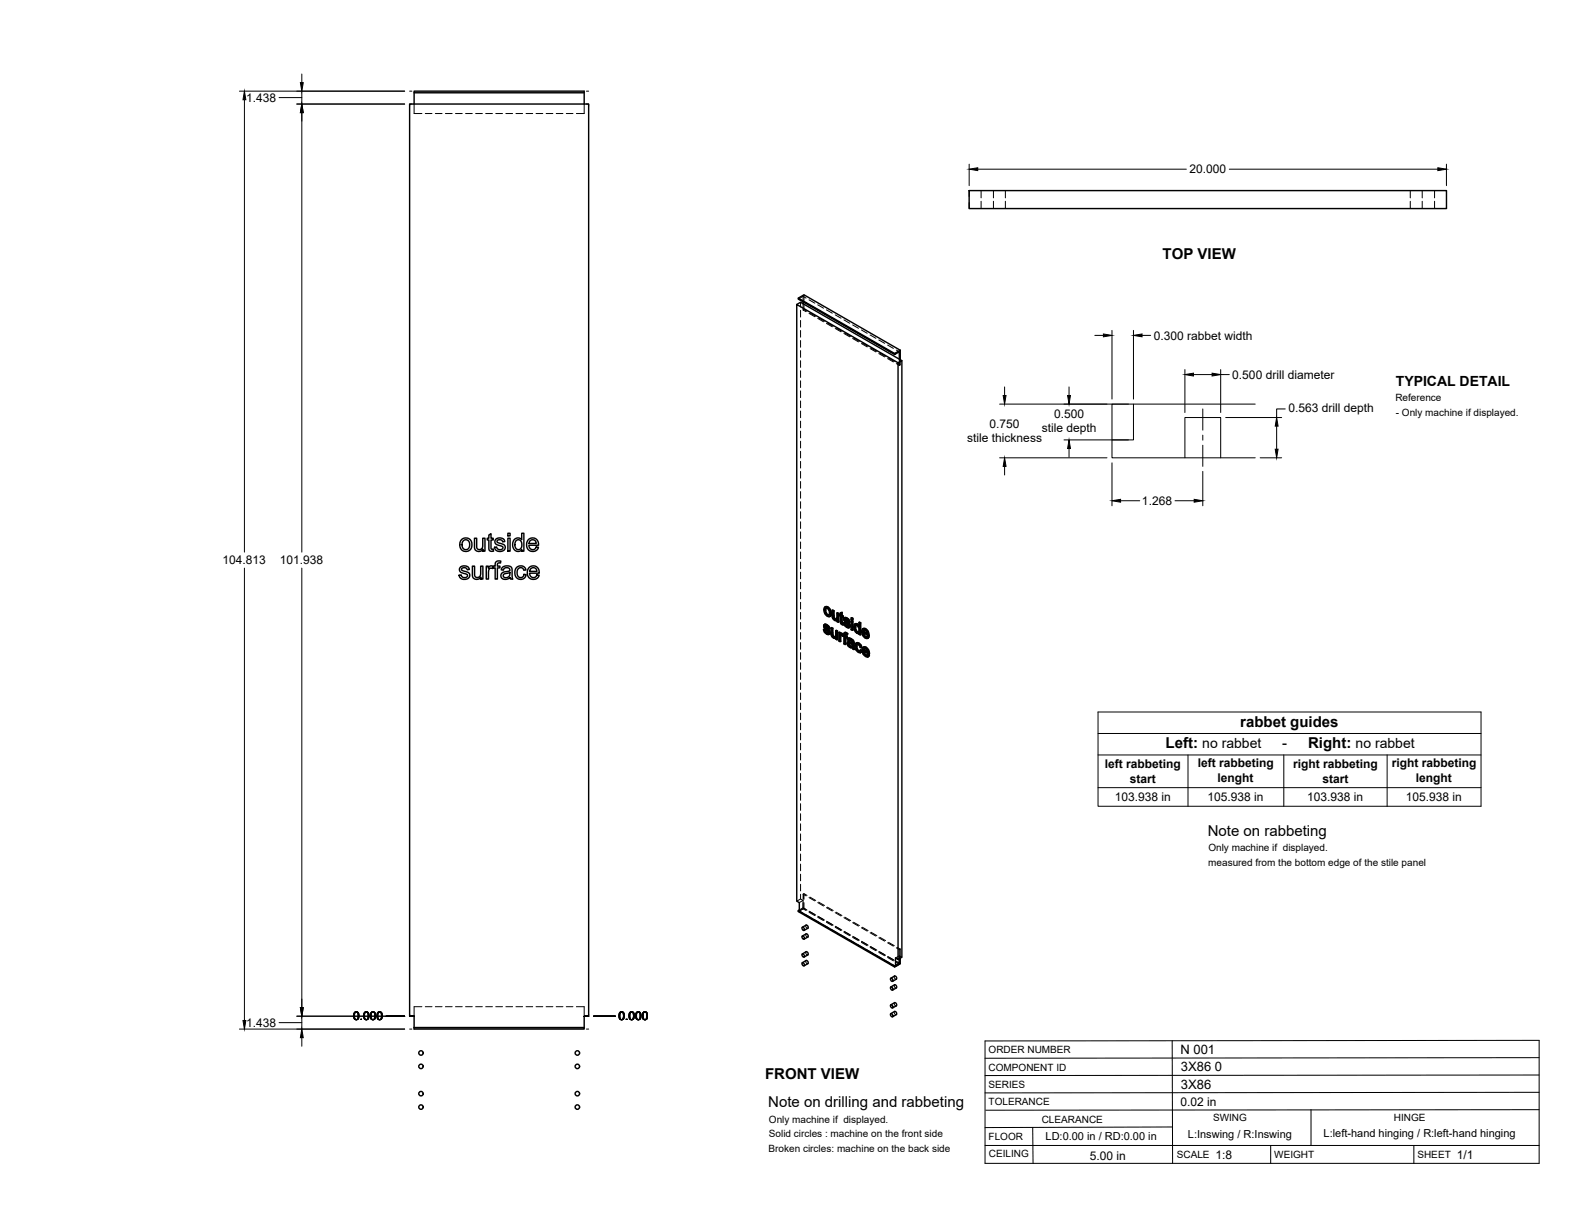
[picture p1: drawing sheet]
<svg xmlns="http://www.w3.org/2000/svg" width="559mm" height="432mm" viewBox="0 0 559 432" stroke-linecap="round" stroke-linejoin="round" font-family="sans-serif">
<!-- layer: Visible -->
<g fill="none" stroke="#000" stroke-width=".51">
<path d="M146.9 32.9v4M207.3 32.9h-60.4v-.6h60.4v4.6M343.9 67.6h169.3v6.4h-169.3zM282.7 108l1.3-.7 36 20.7M283.2 105.8l2-1.2 34.2 19.7M284.9 107.1v.7M317.4 125.4l-34.2-19.6v.3l34.2 19.7M318.6 128.7l1.4-.7v211.6l-1.4 .8M319.4 124.3l-2 1.1v.4l1.7-1v2.6M319.4 124.3v3.3M163.8 191.4a2.31 2.31 0 0 1 3.6 1.8 2.31 2.31 0 0 1-3.4 2.1l-.1-.1a2.88 2.88 0 0 1-.1-3.8zM164.3 191.9l.6-.3 .7-.1 .9 .8v1.7l-.7 .9h-1.1l-.6-.7-.2-1.3z"/>
<path d="M168.3 191h.8v2.5a1.15 1.15 0 0 0 1.2 1.5 1.15 1.15 0 0 0 1-1.6v-2.4h.8v4.6h-.7v-.7a1.63 1.63 0 0 1-2 .7 1.63 1.63 0 0 1-1.1-1.8zM173.4 189.8l.8-.4v1.6h.8v.6h-.8v2.9l.2 .3 .6 .1 .1 .7h-.8a1 1 0 0 1-.9-1.4v-2.6h-.5v-.6h.5zM175.9 191.4l.9-.5h1.2a1.33 1.33 0 0 1 1.1 1.3l-.8 .1a.96 .96 0 0 0-1-.9 .96 .96 0 0 0-.9 1l2.6 1a1.57 1.57 0 0 1-.2 1.9 1.57 1.57 0 0 1-1.9 .3l-.9-.3-.4-.6-.1-.5 .7-.1a1.08 1.08 0 0 0 1.1 1 1.08 1.08 0 0 0 1.1-1.1l-2-.7a1.18 1.18 0 0 1-.5-1.9zM180.2 191h.8v4.6h-.8zM180.2 189.2h.8v.9h-.8zM182.5 191.4a1.73 1.73 0 0 1 2.6 .1v-2.3h.8v6.4h-.8v-.6a1.96 1.96 0 0 1-2.4 .3 1.96 1.96 0 0 1-.8-2.3zM183.1 191.8l.5-.3a1.85 1.85 0 0 1 1.6 1.5 1.85 1.85 0 0 1-.8 1.9 1.78 1.78 0 0 1-1.8-1.1 1.78 1.78 0 0 1 .5-2zM187.4 191.5a2.15 2.15 0 0 1 2.6-.4 2.15 2.15 0 0 1 1.1 2.4h-3.5l.2 .7a1.29 1.29 0 0 0 1.3 .8 1.29 1.29 0 0 0 1.1-.9l.9 .1-.4 .7a2.32 2.32 0 0 1-3.2 .2 2.32 2.32 0 0 1-.3-3.2zM188.1 191.9l.5-.3a1.25 1.25 0 0 1 1.6 1.2h-2.5zM163.3 201.2l1.4-.4a1.58 1.58 0 0 1 1.8 1.3l-.7 .1a1.03 1.03 0 0 0-1-.8 1.03 1.03 0 0 0-1 .7l2.6 1.3a1.62 1.62 0 0 1-.3 1.9 1.62 1.62 0 0 1-1.9 .2l-.7-.3-.6-.8v-.3l.7-.1a1.09 1.09 0 0 0 1.1 1 1.09 1.09 0 0 0 1.1-1l-2-.8a1.17 1.17 0 0 1-.5-2zM167.6 200.9h.8v2.5a1.14 1.14 0 0 0 1.1 1.5 1.14 1.14 0 0 0 1-1.6v-2.4h.8v4.6h-.7v-.7a1.63 1.63 0 0 1-1.9 .7 1.63 1.63 0 0 1-1.1-1.8zM172.5 200.9h.7v.7a1.1 1.1 0 0 1 1.8-.6l.7-.1v-.5a1.33 1.33 0 0 1 .6-1.3 1.33 1.33 0 0 1 1.4 0l-.1 .7a.71 .71 0 0 0-.8 0 .71 .71 0 0 0-.3 .6v.5h.9v.6h-.9v4h-.8v-4h-.7v-.4l-.2 .6-.4-.1a1.06 1.06 0 0 0-1.1 1.5v2.4h-.8z"/>
<path d="M178.2 201.4l.9-.5 1.4-.1 .9 .4 .3 .7 .2 3.6h-.8l-.1-.6-1.2 .6-1.3-.1a1.41 1.41 0 0 1-.7-1.7 1.41 1.41 0 0 1 1.7-.9h.5a.69 .69 0 0 0 .9-.7 .69 .69 0 0 0-.9-.7 1.11 1.11 0 0 0-1.4 .9l-.8-.1zM178.7 203.8l2.2-.6a1.43 1.43 0 0 1-.5 1.5 1.43 1.43 0 0 1-1.5 .1l-.3-.4zM183.2 201.4a1.96 1.96 0 0 1 3.4 .8l-.8 .1a1.29 1.29 0 0 0-1.7-.7 1.29 1.29 0 0 0-.6 1.7l.3 1.2 .5 .4a1.15 1.15 0 0 0 1.6-1.1l.8 .1-.4 .9a2.1 2.1 0 0 1-2.6 .5 2.1 2.1 0 0 1-1-2.4zM187.7 201.4a2.16 2.16 0 0 1 2.5-.4 2.16 2.16 0 0 1 1.1 2.4h-3.4l.1 .7a1.29 1.29 0 0 0 1.3 .8 1.29 1.29 0 0 0 1.2-.9l.8 .1-.4 .7a2.34 2.34 0 0 1-3.3 .1 2.34 2.34 0 0 1-.1-3.3zM188.3 201.8l.9-.4 .6 .1 .5 .6 .2 .6h-2.6zM292.7 215.3h1.1zM292.7 215.3l-.3 .5-.1 1.1 .8 1.4a1.01 1.01 0 0 0 1.5 .2M292.8 216.6l.2 1M293 217.6l.2-.1 .6 .6-.3 .1zM293.2 215.8l-.2 .7M293.2 217.5l-.2-.9a.5 .5 0 0 1 0-.8 .5 .5 0 0 1 .8 .3l.4 .8 .1 1-.2 .3h-.6M293.5 215.5l.9 .9 .2-.1 .4 1.3"/>
<path d="M293.8 218.1l.3 .1M293.8 215.3l.8 1M294.4 216.4l.3 1.3 .3-.1-.2 .8M294.7 217.7l-.1 .8 .2-.1-.4 .3M295.3 216.6l.6 .1 .1 2.2M295.7 216.8v2.2l.3-.1 .1 .4M295.7 219l.2 .4 .2-.1 .4 .3M295.9 219.4l.3 .4 .6-.1-.2 .1M295.9 216.7l-.6-.1v2.6l.8 .9h.9M296.2 219.8h.4M296.9 217.5l.7 .1v3l-.2 .2v-3M297.6 217.6l-.7-.1v2l-.3 .3"/>
<path d="M298.1 218h-.3v.4l.3 .2 .1 2.5 .5 .5h.6l-.1-.5-.4 .1M298.1 217.5l.7-.2v1M298.6 217.4v1.1l.6 .1M298.6 218.5l.6 .1-.2 .5v-.4M298.8 217.3l-.7 .2v.7l-.3-.2M298.8 219v1.8M299 219.1l-.4-.2v1.9l.3 .1M299.6 219.2l.9 .1M299.8 219.9l.4 .3M299.9 219.1l-.3 .2M299.9 219.2l1.2 .5M300 219.7v.1"/>
<path d="M300.1 220l-.1-.2-.2 .1v-.2l.7 .2 .4 .7 .4 .2M300.1 219.1l-.6 .2-.1 .6 1.5 1.9-.1 .5M300.3 219.4l.5 .4 .3-.1 .3 .5M300.8 219.8l.4 .5 .2-.1 .2 .5-.3 .1-.1-.5M302 219.3l.6 .1zM302 219.3v.6l.4 .2M302.6 219.4l-.2 .7v-.6M292.2 223.4l.4 .1M292.5 221.6l.9 .1M292.6 223.5l.2-.1 .2 .6-.2 .1zM292.7 222.3l.4 .3M292.7 222.5l1.5 1.1"/>
<path d="M292.8 221.5l-.4 .1M292.8 224.1l.5 .5 .5-.1M292.8 221.6l.6 .1 .5 .4M292.8 223.4l-.4-.2a1.37 1.37 0 0 0 .8 1.7l.6 .2 .4-.1M292.9 222.7l1.5 1.3M292.9 222.1h.1M292.9 222.4l-.2-.3 .7 .3 .4 .6 .4 .2M293 224l.5 .4M293 221.5l-.6 .2-.2 .6 1.6 1.9-.1 .5M293.2 221.8l.5 .4 .2-.1 .4 .4M293.3 224.6l.4 .1M293.7 222.2l.4 .5 .2-.2 .1 .6-.2 .1-.1-.5"/>
<path d="M293.8 224.6l-.1 .1M293.9 223.7l.3 .4 .2-.1 .1 .5M294.2 224.1l.1 .5 .2-.1-.1 .4M294.3 224.6l-.1 .4 .2-.1-.3 .2M294.8 222.8l.5 .3 .2-.2v2.2M295.3 223.1v2.2l.2-.2 .2 .5M295.3 225.3l.2 .4 .2-.1 .3 .3M295.5 225.7l.3 .3h.6M295.5 222.9l-.4-.2-.3 .1 .1 2.5 .7 1 .5 .2 .4-.2M295.8 226l.4 .1M296.4 226l-.2 .1M296.4 225.9l-.2 .2"/>
<path d="M296.5 223.8l.7 .1v3l-.3 .1v-3M296.5 226.3v.5l.4 .2M296.5 226.4l-.1 .1M297 220.1v.5l.4 .2M297 220.1l-.2 .1M297.2 223.9l-.7-.1-.1 2.1M297.6 224.4l.7 .1v.4l.5-.2 .4 .4M298 224.6v.5l.8-.4M298.2 225.5l.1 2-.2 .2v-1.6M298.3 224.5l-.7-.1v3l.5 .3M298.4 225.3v.1M298.5 224.7l-.3 .2"/>
<path d="M298.6 224.9l.4 .4M298.6 220.9l.4 .1M298.7 221.1h.5M298.9 225.7l-.6-.3v.6M299 225.2v.4l.4 .2v2.6l.4 .3M299 225.4l-.1 .3M299 221.3l.1 .5M299 225.6l-.1 .1M299.3 221l.4 .1M299.7 224.5l1.1 .3M299.7 221.1l.2-.1 .2 .6-.2 .1zM299.8 220.1l1.5 1.1"/>
<path d="M299.8 225.7l.8 .1-.2 .6v-.4M299.9 224.4l-.3 .1M299.9 221.7l.5 .5h.5M299.9 221l-.4-.1a1.29 1.29 0 0 0 .6 1.5l.7 .4 .5-.2M300 220.3l1.6 1.3M300.1 225.1v.5M300.1 226.2v2.4l-.3 .1v-2.6l.6 .3M300.1 224.6l.4 .3 .3-.1-.3 .5v-.4M300.1 221.6l.5 .4M300.4 224.5h-.8l-.2 .9-.4-.2h.4M300.4 222.2l.4 .1M300.5 225.3a.32 .32 0 0 0-.4-.3 .32 .32 0 0 0-.3 .4v.3l.8 .1"/>
<path d="M300.9 227.8l.5-.1 1 .3M300.9 222.3h-.1M301 221.3l.3 .4 .3-.1 .1 .5M301 228.6l.2 .4 .2-.2 .4 .4M301.1 228.3l.3 .5M301.1 227.6l-.3 .2M301.2 229l.3 .3h.7M301.2 227.1l.1-.1-.2 .3zM301.2 228.3h-.1M301.2 226.5l.8 .1 .6 .4M301.3 228.3l.3 .1a.57 .57 0 0 1 .7 .3 .57 .57 0 0 1-.1 .7l-.2 .1M301.3 228.3h-.2"/>
<path d="M301.3 228.3l-.1 .1M301.3 227l.9 .5a.36 .36 0 0 1 .2 .6 .36 .36 0 0 1-.6-.1l-.6-.2M301.3 221.7l.1 .5 .3-.1-.2 .4M301.4 227.7l-.8 .2 .1 1 .7 .8 1 .1 .1 .4 .5 .3M301.4 222.2l-.1 .4 .2-.1-.3 .2M301.4 226.4l-.5 .1M301.5 229.3h.8M301.8 226.7l.5 .4 .3-.1 .3 .4M302 220.4l.6 .1zM302 220.4v3l.4 .3M302 226.6l-.6-.2-.5 .1-.3 .5 .5 .3M302.3 227.1l.3 .4 .3-.1 .1 .4"/>
<path d="M302.6 220.5v3l-.2 .2v-3M302.6 227.5l.2 .5 .2-.2 .1 2.1M302.8 228v2l.3-.1 .1 .4-.2 .2-.2-.5M303.4 222.7l.2 1M303.4 221.4h.8l.5 .4M303.6 223.7l.2-.1 .5 .6h-.3zM303.6 222l.7 .2 .4 .9v1.1l-.6 .1M303.6 222l-.2 .7 .2-.1 .2 1M303.6 221.9v.1M303.7 221.3l-.4 .2M303.8 221.9l-.2 .7M303.8 229.5l.2 1 .2-.2 .6 .6"/>
<path d="M303.9 228.1l.9 .1 .7 .6M304 230.5l.5 .5h.6M304 221.5l.7 .3M304.1 228l-.4 .2M304.2 228.6l-.2 .7M304.2 221.4l-.5-.1a1.97 1.97 0 0 0 0 3.1 .73 .73 0 0 0 1.1 .3M304.3 224.2h.3M304.5 228.3l.7 .7 .3-.2 .3 .9-.2 .2-.4-.9M304.7 220.9l.7 .1v4.1l-.2 .2v-4.2M304.8 224.7v.3l.4 .3M304.8 224.7l-.2 .1M304.8 228.2a1.12 1.12 0 0 0-1.4 .3 1.12 1.12 0 0 0 0 1.4l.8 1.3 1.1 .4"/>
<path d="M305.2 230.7l.4 .3M305.4 221l-.7-.1v1.5l-.3-.5M305.6 229.9l-.4-.2-.5-.9-.7-.1-.2 .8 .2-.2 .2 1M305.6 231l.3-.2-.6 .8zM305.9 230.8l-.5-.3-.4 .6-.5-.1M306 223.1h.6a1.41 1.41 0 0 1 1.4 .9M306.2 224.1l1.5 .8-.5-1.1a.53 .53 0 0 0-.6-.3 .53 .53 0 0 0-.4 .6l.2-.2 1.2 .7M306.2 229.7l.6-.1a1.36 1.36 0 0 1 1.3 .9M306.3 230.6l1.5 .9-.5-1.1a.52 .52 0 0 0-.6-.3 .52 .52 0 0 0-.4 .5l.3-.1 1.2 .7M306.4 225.4l.6 .6 .6-.1M306.4 224.6l.2 .6M306.6 223.5l-.2 .4"/>
<path d="M306.6 231.2l.2 .6M306.6 231.9l.5 .6h.6M306.7 230.1l-.1 .4M306.9 223.2l.9 .9 .2-.1 .3 1.3M307 226h.4M307.1 229.8l.8 .9 .2-.2 .4 1.4M307.1 232.5l.4 .1M307.1 223.1l-.6-.2-.6 .5v1.6l.5 .9 .9 .6h.5l.5-.6M307.3 229.6l-.6-.1-.7 .4v1.7l.6 1 .8 .5h.4l.7-.6M307.5 226h-.1M307.6 232.5l-.1 .1M307.7 225.7l.4 .4"/>
<path d="M307.8 224.1l.3 1.3 .2-.1-.2 .1M307.8 232.3l.5 .3M307.9 230.7l.4 1.3 .2-.1-.2 .1M308.1 225.6l-1.9-1.1 .2 .9 .2-.2 .6 .6M308.3 232.2l-2-1.2 .3 .9 .2-.1 .5 .6M308.3 225.9l-.5 .6M308.3 225.9l-.4-.3-.5 .4M308.5 232.5l-.5 .5M308.5 232.5l-.5-.3-.5 .4M283.2 323.1l34.2 19.6v.4l-34.2-19.7v-.3l.4-.2v-2.6l-.9-.6v-211.7l35.9 20.7v211.7l-.9-.5v3l1.4-.8v-1.9M284.6 338.5l.6 .2 .2 .8-.7-.2zM284.6 332.2l.6 .1 .2 .9-.7-.2z"/>
<path d="M284.6 329.1l.6 .1 .2 .8-.7-.1zM284.6 338.5l1.6-.8 .6 .7-.2 .4M284.6 332.1l1.6-.8 .6 .7-.2 .5M284.6 329l1.6-.8 .6 .7-.2 .5M286.6 338.8l-1.3 .8M286.6 332.5l-1.3 .7M286.6 329.4l-1.3 .7M319.4 340v1.9l-2 1.2M284.6 341.6l.6 .2 .2 .8-.7-.2zM284.6 341.6l1.6-.8 .6 .7-.2 .4M286.6 341.9l-1.3 .8M316 356.6l.6 .1 .2 .9-.7-.2z"/>
<path d="M316 359.7l.6 .2 .2 .8-.7-.2zM316 350.2l.6 .2 .2 .8-.7-.1zM316 347.1l.6 .2 .2 .8-.7-.1zM316 356.5l1.4-.8 .6 .4v.8l-1.3 .7M316 359.7l1.4-.8 .6 .3v.8l-1.3 .8M316 350.2l1.4-.8 .6 .4v.7l-1.3 .8M316 347.1l1.4-.8 .6 .4v.7l-1.3 .8M319.1 341.7l-1.7 1M146.9 364.6h60.4v.5h-60.4zM146.9 364.6v-4h-1.6v-323.7h63.6v323.7h-1.6v4"/>
<circle cx="149.4" cy="378.4" r=".79"/>
<circle cx="149.4" cy="373.6" r=".79"/>
<circle cx="204.8" cy="378.4" r=".79"/>
<circle cx="204.8" cy="373.6" r=".79"/>
<circle cx="149.4" cy="388" r=".79"/>
<circle cx="149.4" cy="392.8" r=".79"/>
<circle cx="204.8" cy="388" r=".79"/>
<circle cx="204.8" cy="392.8" r=".79"/>
</g>
<!-- layer: Hidden -->
<g fill="none" stroke="#000" stroke-width=".35">
<path d="M146.9 36.9v3.4h2.8M207.3 36.9v3.4h-2.8M150.9 40.3h2.4M154.5 40.3h2.3M158 40.3h2.4M161.6 40.3h2.4M165.2 40.3h2.4M168.8 40.3h2.3M172.3 40.3h2.4M175.9 40.3h2.4M179.5 40.3h2.4M183 40.3h2.4"/>
<path d="M186.6 40.3h2.4M190.2 40.3h2.4M193.8 40.3h2.4M197.3 40.3h2.4M200.9 40.3h2.4M348.1 67.6v2.6M348.1 71.4v2.6M352.5 67.6v2.6M352.5 71.4v2.6M356.7 67.6v2.6M356.7 71.4v2.6M500.4 67.6v2.6"/>
<path d="M500.4 71.4v2.6M504.6 67.6v2.6M504.6 71.4v2.6M509 67.6v2.6M509 71.4v2.6M284 107.3v1.6M284 110.1v2.4M284 113.7v2.4M284 117.3v2.3M284.9 105.2l-1.7 .9M284.9 105.2l1.1 .6M284.9 105.2v1.9"/>
<path d="M284.9 107.8v2.2M285.2 109.8l-.3 .2 1.1 .6M285.2 104.6v2M285.2 107.8v2M285.2 109.8l1.1 .6M287 106.4l2.1 1.2M287 111.2l2.1 1.2M287.4 111l2 1.2M290.1 108.2l2.1 1.1M290.1 113l2.1 1.2M290.4 112.8l2.1 1.2M293.2 109.9l2.1 1.2"/>
<path d="M293.2 114.8l2.1 1.2M293.5 114.6l2.1 1.2M296.3 111.7l2.1 1.2M296.3 116.5l2.1 1.2M296.7 116.4l2 1.1M299.4 113.5l2.1 1.2M299.4 118.3l2.1 1.2M299.7 118.1l2.1 1.2M302.5 115.3l2.1 1.2M302.8 119.9l2.1 1.2M305.6 117.1l2.1 1.2M308.7 118.9l2.1 1.1"/>
<path d="M284 120.8v2.4M284 124.4v2.4M284 128v2.3M284 131.6v2.3M284 135.1v2.4M284 138.7v2.4M302.5 120.1l2.1 1.2M305.6 121.9l2.1 1.2M305.9 121.7l2.1 1.2M308.7 123.7l2.1 1.2M309 123.5l2.1 1.2M311.8 120.6l2.1 1.2"/>
<path d="M311.8 125.5l2.1 1.1M312.1 125.3l2.1 1.1M314.9 122.4l2.1 1.2M314.9 127.2l2.1 1.2M315.2 127l2.1 1.2M318 124.2l1.1 .6M318 129l1.1 .6M318.3 128.8l1.1 .7M319.1 127.4v2.2l.3-.1v-1.9M284 142.3v2.4M284 145.8v2.4M284 149.4v2.4"/>
<path d="M284 153v2.4M284 156.5v2.4M284 160.1v2.4M284 163.7v2.4M284 167.3v2.4M284 170.8v2.4M284 174.4v2.4M284 178v2.4M284 181.5v2.4M284 185.1v2.4M284 188.7v2.4M284 192.3v2.3"/>
<path d="M284 195.8v2.4M284 199.4v2.4M284 203v2.4M284 206.6v2.3M284 210.1v2.4M284 213.7v2.4M284 217.3v2.4M292.5 216.2l.4 1.4-.2 .1M292.9 217.6l.9 .9-.3 .1M292.9 215.2l-.6 1.2M293.2 215.8l-.2 .1M293.2 215.8h.6l-.3 .1"/>
<path d="M293.8 215.8l.5 .6-.2 .1M293.8 218.5l.6 .2-.2 .1M294.3 218.1l-.2 .1M294.3 216.4l.2 1-.2 .1M294.5 217.4l-.1 .5-.3 .3M294.6 218.6l-.2 .1M295.5 216.4v2.4l-.2 .1M295.5 218.8l.1 .4-.2 .2M295.6 219.2l.3 .5-.2 .1M295.9 219.7l.5 .3-.3 .1M296.8 219.7h.1M296.9 219.7l-.2 .1"/>
<path d="M297.1 219.5l-.3 .2M297.1 217.4v1.9l-.3 .4M297.2 220l-.2 .6M298 218.3l.4 .2-.3 .1M298 217.9l-.2 .5M298.1 218l.3 .1M298.4 218.5v2.3l-.2 .2M298.4 217.3v.8l-.3 .1M298.6 218.9l.2-.2v.3M298.8 218.7l.4 .3M299.6 219.6l.1 .4-.3 .2M299.7 219.2l-.4 .5"/>
<path d="M299.8 219.1l-.4 .3M300.1 219.6l-.1 .1M300.1 219.6l.5 .1-.3 .1M300.6 219.7l.4 .3-.3 .2M302.2 219.1l-.2 .8M302.2 219.7l.4 .3M284 220.9v2.3M284 224.4v2.4M284 228v2.4M284 231.6v2.4M284 235.1v2.4M284 238.7v2.4"/>
<path d="M292.4 223.2l.3 1-.2 .1M292.5 222v.4l-.2 .1M292.5 221.6l-.3 .5M292.5 222.4l.3 .5-.2 .1M292.7 221.5l-.4 .3M292.7 224.2l.8 .6-.2 .2M292.8 222.1l.2-.1-.1 .1M292.8 222.9l1.2 1-.3 .2M293 222l-.3 .1M293 222l.4 .1-.2 .1M293.4 222.1l.4 .3-.2 .2M293.5 224.8l.5 .2-.2 .1"/>
<path d="M293.8 224.5h.1M293.8 222.4l.2 .5-.2 .1M293.9 224.5l-.1 .1M294 223.9l.1 .4-.2 .1M294 222.9l.4 .2M294.1 224.3l-.2 .2M294.3 225h-.3M295.1 222.7v2.3l-.2 .1M295.1 225l.1 .5-.2 .1M295.2 225.5l.3 .4-.2 .1M295.5 225.9l.5 .4-.3 .1M296 226.3l.8-.1-.2 .1"/>
<path d="M296.4 220h.8l-.2 .1M296.4 226h.1M296.5 225.9l-.2 .1M296.7 225.8l-.3 .2M296.7 223.6v1.9l-.3 .4M296.8 226.2l-.3 .6M296.8 226.7l.4 .2M297.2 220.4l.4 .2M297.9 224.3v3l-.3 .1M297.9 227.3l.4 .2M298.3 224.9v.1M298.4 220.8l.2 .4-.2 .1"/>
<path d="M298.4 224.7l-.4 .4M298.5 225.3h-.1M298.5 225.2l.3 .1-.2 .1M298.6 221.2l.4 .3-.3 .1M298.8 225.3l.3 .3M299 221.5l.3 .1M299 225.4l.3-.2-.2 .4M299.1 225.6h-.1M299.2 225.1h.1M299.3 225.5l.3 .2-.2 .1M299.3 225.2l-.3 .4M299.3 225.1l-.3 .2"/>
<path d="M299.4 225.2l.2 .1M299.5 220.9l.3 .9-.2 .1M299.6 225.7v2.6l-.2 .1M299.6 228.3l.5 .3M299.7 220l.3 .5-.3 .1M299.7 224.6l-.1 .7-.2 .1M299.8 224.4l-.3 .3M299.8 221.8l.8 .7-.2 .1M299.8 226.1l.3-.1v.2M299.9 225.1h.2M300 220.5l1.1 1.1-.3 .1M300.1 226l.5 .2"/>
<path d="M300.2 225h.2l-.2 .1M300.4 225l.3 .2M300.6 222.5l.6 .2-.3 .1M300.8 228.2l.2 .7-.2 .1M300.8 226.9l.5 .3M300.9 227.8l-.4 .5M301 220l.1 .5-.2 .1M301 227.7l-.4 .2M301 228.9l.7 .7-.3 .1M301.1 222.1l-.2 .1M301.1 226.4l-.5 .6M301.1 222.1l-.2 .2"/>
<path d="M301.1 221.6l.1 .3-.2 .1M301.1 226.4l-.3 .2M301.1 220.5l.5 .2M301.2 221.9l-.1 .2M301.3 228.2h.2zM301.3 228.2l-.1 .1M301.4 228.2l-.3 .1M301.4 222.6l-.2 .1M301.3 227h.1M301.5 228.2l1.1 .3-.2 .1M301.5 226.8l.5 .2-.3 .1M301.7 229.6l.5 .1-.3 .1"/>
<path d="M302 227l.5 .5-.3 .1M302.2 229.7h.4l-.2 .1M302.2 220.3v3l-.2 .1M302.2 223.3l.4 .2M302.4 228l.2 .1M302.4 229.3l-.2 .1M302.5 227.5l.1 .5-.2 .1M302.5 229.2l-.2 .1M302.6 228.5l-.3 .8M302.6 228l-.2 .2M302.6 229.7l.1 .4-.2 .1M302.7 230.1l.5 .2"/>
<path d="M303.1 222.3l.2 .9-.2 .2M303.3 223.2l.4 .8-.2 .2M303.3 221.6l-.4 .9M303.5 221.3l-.5 .4M303.6 229.1l.3 1.3-.2 .2M303.7 224l.5 .6-.2 .1M303.7 228.3l-.3 .9M303.8 221.8h.5l-.2 .2M303.8 221.8l-.2 .1M303.8 221.8v.1M303.9 230.4l.9 .9-.3 .2M303.9 228.1l-.4 .4"/>
<path d="M304.2 228.6l-.2 .1M304.2 228.6h.6l-.2 .1M304.2 224.6l.8-.1-.2 .1M304.3 221.8l.5 .6-.2 .1M304.7 221.8l.2 .4M304.8 231.3l.7 .2M304.8 228.6l.4 .4-.3 .1M304.8 222.4l.2 .8-.2 .4M304.8 224.2h-.2M304.9 220.7v1.5l-.2 .2M305 223.5l-.4 .8M305 224.5l-.2 .5"/>
<path d="M305 224.9l.4 .2M305.2 229l.2 .6-.2 .1M305.2 231h-.1M305.4 229.6l.4 .1M305.4 230.5l-.4 .6M305.9 224l.4 1.3-.3 .1M306.1 230.5l.3 1.4-.2 .1M306.2 224.5l.2-.2v.3M306.3 225.3l.9 .9-.2 .2M306.3 223l-.6 1.1M306.3 231l.2-.1 .1 .3M306.4 231.9l.9 .9-.2 .1"/>
<path d="M306.4 224.3l1.9 1.2M306.4 229.6l-.5 1.1M306.5 230.9l2 1.1M306.6 223.5l-.2 .1M306.7 223.4l.5 .1-.3 .1M306.7 230.1h-.1M306.8 230l.5 .1-.2 .1M307.2 223.5l.5 .6-.2 .1M307.2 226.2l.7 .2-.2 .1M307.3 230.1l.5 .6-.2 .1M307.3 232.8l.8 .2-.3 .1M307.6 224.6l.3 .2"/>
<path d="M307.7 225.9l-.3 .1M307.7 232.5h.1M307.7 224.1l.2 .7-.2 .1M307.8 231.2l.2 .1M307.8 232.4l-.1 .1M307.8 230.7l.2 .6-.2 .2M307.9 225.6l-.3 .3M308 232.2l-.3 .3M308 226.4h-.1M308.2 232.9l-.1 .1M284 242.3v2.4M284 245.9v2.3"/>
<path d="M284 249.4v2.4M284 253v2.4M284 256.6v2.4M284 260.1v2.4M284 263.7v2.4M284 267.3v2.4M284 270.9v2.3M284 274.4v2.4M284 278v2.4M284 281.6v2.4M284 285.2v2.3M284 288.7v2.4"/>
<path d="M284 292.3v2.4M284 295.9v2.3M284 299.4v2.4M282.7 319.7l1.3-.7 .9 .5-1.3 .8M284 303v2.4M284 306.6v2.4M284 310.2v2.3M284 313.7v2.4M284 317.3v1.7M284.9 319.1v-1.8l.3-.2v2M284.9 319.5v3l-1.3 .7M284.9 317.3l1.1 .6"/>
<path d="M285.2 317.1l1.1 .6M287 318.5l2.1 1.2M287.4 318.3l2 1.2M284.9 320.3v1.8l-1.3 .8v.3l1 .7M284.9 322.1l1.4 .8M284.9 322.5l1.1 .6M285.2 320.3v2l-2 1.1M285.7 324.4l2 1.2M286 337.7a.73 .73 0 0 0 .6 1.1M286 331.4a.74 .74 0 0 0 .6 1.1M286 328.3a.74 .74 0 0 0 .6 1.1M287 323.3l2.4 1.4"/>
<path d="M287 323.7l2.1 1.2M288.8 326.2l2.1 1.2M290.1 325.1l2.1 1.2M290.1 320.3l2.1 1.2M290.1 325.5l2.1 1.1M290.4 320.1l2.1 1.2M290.4 325.3l2.1 1.2M291.9 328l2 1.2M293.2 326.9l2.1 1.2M293.2 322.1l2.1 1.1M293.2 327.2l2.1 1.2M293.5 321.9l2.1 1.1"/>
<path d="M293.5 327l2.1 1.2M295 329.8l2 1.2M296.3 328.7l2.1 1.1M296.3 323.8l2.1 1.2M296.3 329l2.1 1.2M296.7 323.6l2 1.2M296.7 328.8l2 1.2M298.1 331.6l2 1.2M299.4 330.4l2.1 1.2M299.4 325.6l2.1 1.2M299.4 330.8l2.1 1.2M299.7 330.6l2.1 1.2"/>
<path d="M299.7 325.4l2.1 1.2M301.2 333.4l2 1.1M302.5 332.2l2.4 1.4M302.5 327.4l2.1 1.2M302.5 332.6l2.1 1.2M302.8 327.2l2.1 1.2M304.3 335.2l2 1.1M305.6 334l2.4 1.4M305.6 329.2l2.1 1.2M305.6 334.4l2.1 1.2M305.9 329l2.1 1.2M307.4 336.9l2 1.2"/>
<path d="M308.7 335.8l2.1 1.2M308.7 331l2.1 1.1M308.7 336.1l2.1 1.2M309 336l2.1 1.1M309 330.8l2.1 1.2M310.5 338.7l2 1.2M311.8 337.6l2.4 1.3M311.8 332.7l2.1 1.2M311.8 337.9l2.1 1.2M312.1 332.5l2.1 1.2M314.9 339.3l2.4 1.4M314.9 334.5l2.1 1.2"/>
<path d="M314.9 339.7l2.1 1.2M315.2 334.3l2.1 1.2M318 336.3l1.1 .6 .3-.2M318.3 336.1l1.1 .6M319.1 336.9v3.3M319.4 336.7v3.3M320 339.6l-.9-.5-1.4 .8M149.7 357.2h-2.8v3.4M150.9 357.2h2.4M154.5 357.2h2.3M158 357.2h2.4M161.6 357.2h2.4"/>
<path d="M165.2 357.2h2.4M168.8 357.2h2.3M172.3 357.2h2.4M175.9 357.2h2.4M179.5 357.2h2.4M183 357.2h2.4M186.6 357.2h2.4M190.2 357.2h2.4M193.8 357.2h2.4M197.3 357.2h2.4M200.9 357.2h2.4M204.5 357.2h2.8v3.4"/>
<path d="M286 340.8a.73 .73 0 0 0 .6 1.1M313.6 340.5l2 1.2M316.7 342.3l1 .6M317.4 355.8a.74 .74 0 0 0 .6 1.1M317.4 358.9a.74 .74 0 0 0 .6 1.1M317.4 349.4a.74 .74 0 0 0 .6 1.1M317.4 346.3a.74 .74 0 0 0 .6 1.1M318 341.1l1.1 .6M318 341.5l1.1 .6M318.3 341.3l1.1 .6"/>
</g>
<!-- layer: Reference -->
<g fill="none" stroke="#000" stroke-width=".35">
<path d="M145.3 32.3h.8M146.1 36.9h-.8v.8M208 36.9h.9v.8M208 32.3h.9M343.9 67.6v2.1M343.9 71.9v2.1M513.2 67.6v2.1M513.2 71.9v2.1M402.1 143.4v12.7h-7.6M445.3 143.4h-50.8v19h50.8M420.4 162.4v-14.3h12.7v14.3M145.3 359.8v.8h.8"/>
<path d="M208.9 359.8v.8h-.9M145.3 360.6h1.6zM145.3 365.1h.8M207.3 360.6h1.6zM208 365.1h.9"/>
</g>
<!-- layer: Hidden Narrow -->
<path d="M295.5 218.3l-.2 .1M297.1 219l-.2 .1M293.5 223.5l-.2 .1M295.1 224.5l-.3 .2M296.7 225.2l-.2 .2M298.4 220.2l-.3 .1M299.6 225l-.2 .1M300.6 221.1l-.2 .2M301.9 228.3l-.3 .1M302.6 228.7l-.2 .1" fill="none" stroke="#000" stroke-width=".35"/>
<!-- layer: Visible Narrow -->
<path d="M295.9 218.3l-.2 .2M293.5 222.9l-.2 .2M295.5 224.6l-.2 .1M298.8 220.5l-.2 .1M300.1 225.3l-.3 .1M300.6 220.6l-.2 .1M301.8 227.8l-.2 .1M303 228.3l-.2 .2M303 229l-.2 .1" fill="none" stroke="#000" stroke-width=".35"/>
<!-- layer: Titleblock -->
<path d="M349.5 369.3l196.6-.2v43.7h-196.6zM415.9 369.3l.1 43.5M546.1 375.3l-196.6 .2M416 399.9l-66.5 .2M465.1 393.7v12.7M546.1 393.7l-196.3 .2M546.1 387.6l-196.6 .2M546.1 381.4l-196.6 .2M349.5 406.4h196.6M366.4 400l.1 12.8M450.8 406.4v6.4M501.6 406.4v6.4" fill="none" stroke="#000" stroke-width=".36"/>
<!-- layer: Custom Tables -->
<path d="M389.6 252.6h135.9v33.5h-135.9zM389.6 260.2h135.9M389.6 267.9h135.9M389.6 279.5h135.9M421.5 267.9v18.2M455.5 267.9v18.2M492.1 267.9v18.2" fill="none" stroke="#000" stroke-width=".35"/>
<!-- layer: FD_Dimensions -->
<g fill="none" stroke="#000" stroke-width=".35">
<path d="M84.9 32.3h58.7M86.7 35.4v160.5M99 34.6h8.1M105.3 36.9h38.3M107.1 26.3v3M107.1 32.3v4.6M107.1 40v155.9M343.9 58.3v7.6M513.2 58.3v7.6M346.9 60h74M436.1 60h74M388.4 119h3.1"/>
<path d="M394.5 117.2v24.4M402.1 117.2v24.4M405.2 119h3M356.4 137.3v3M379.3 137.3v3M420.4 131.1v15.3M423.4 132.9h6.6M433.1 131.1v15.3M433.1 132.9h3M354.6 143.4h45.8M377.5 156.1h22.9M379.3 159.1v3.1"/>
<path d="M434.9 148.1h19.8M452.9 151.2v8.2M456 145.1h-3.1v3M354.6 162.4h38.1M356.4 165.5v3M394.5 164.2v15.3M397.6 177.7h6.8M416.9 177.7h6.8M426.7 167.3v12.2M447.1 162.4h7.6M86.7 201.6v160.5M107.1 201.6v155.9"/>
<path d="M84.9 365.1h58.7M99 362.8h8.1M105.3 360.6h38.3M107.1 360.6v4.5M107.1 368.2v3M210.6 360.6h7.7"/>
</g>
<g fill="#000" stroke="#000" stroke-width=".35">
<path d="M86.7 32.3l.5 3.1h-1zM107.1 36.9l.5 3.1h-1zM106.6 29.3h1l-.5 3zM343.9 60l3-.5v1zM510.1 59.5l3.1 .5-3.1 .5zM391.5 118.5l3 .5-3 .5zM402.1 119l3.1-.5v1zM420.4 132.9l3-.5v1zM430 132.4l3.1 .5-3.1 .5zM355.9 140.3h1l-.5 3.1zM379.3 156.1l.5 3h-1zM378.8 140.3h1l-.5 3.1z"/>
<path d="M452.4 159.4h1.1l-.6 3zM452.9 148.1l.6 3.1h-1.1zM356.4 162.4l.5 3.1h-1zM394.5 177.7l3.1-.5v1zM423.7 177.2l3 .5-3 .5zM106.6 357.5h1l-.5 3.1zM86.2 362.1h1l-.5 3zM107.1 365.1l.5 3.1h-1z"/>
</g>
<!-- layer: Smart Centers -->
<path d="M426.7 145.1v7.5M426.7 154.4v1.8M426.7 158v7.5" fill="none" stroke="#000" stroke-width=".35"/>
<g font-size="5.3">
<text x="412.5" y="92">TOP VIEW</text>
<text x="440" y="257.8">rabbet guides</text>
<text x="413.6" y="265.4">Left: no rabbet</text>
<text x="454.9" y="265.4">-</text>
<text x="464.1" y="265.4">Right: no rabbet</text>
<text x="428.5" y="296.6">Note on rabbeting</text>
<text x="271.4" y="382.7">FRONT VIEW</text>
<text x="272.6" y="392.9">Note on drilling and rabbeting</text>
</g>
<text font-size="5" x="495.2" y="136.9">TYPICAL DETAIL</text>
<g font-size="4.6">
<text x="418.8" y="373.8">N 001</text>
<text x="419" y="380.1">3X86 0</text>
<text x="419" y="386.2">3X86</text>
</g>
<g font-size="4.3">
<text x="87.3" y="36.1">1.438</text>
<text x="422.1" y="61.5">20.000</text>
<text x="409.3" y="120.5">0.300 rabbet width</text>
<text x="437.2" y="134.4">0.500 drill diameter</text>
<text x="374" y="148.3">0.500</text>
<text x="457.1" y="146.2">0.563 drill depth</text>
<text x="351.1" y="151.8">0.750</text>
<text x="369.7" y="153.4">stile depth</text>
<text x="343.2" y="157">stile thickness</text>
<text x="405.2" y="179.2">1.268</text>
<text x="78.9" y="200.2">104.813</text>
<text x="99.3" y="200.2">101.938</text>
<text x="392" y="272.6">left rabbeting</text>
<text x="425" y="272.2">left rabbeting</text>
<text x="458.8" y="272.6">right rabbeting</text>
<text x="493.8" y="272.2">right rabbeting</text>
<text x="400.9" y="277.7">start</text>
<text x="432" y="277.3">lenght</text>
<text x="469.2" y="277.7">start</text>
<text x="502.3" y="277.3">lenght</text>
<text x="395.5" y="284.3">103.938 in</text>
<text x="428.5" y="284.3">105.938 in</text>
<text x="463.8" y="284.3">103.938 in</text>
<text x="498.8" y="284.3">105.938 in</text>
<text x="87.3" y="364.3">1.438</text>
<text x="125.3" y="362.1">0.000</text>
<text x="219.4" y="362.1">0.000</text>
<text x="418.8" y="392.4">0.02 in</text>
<text x="386.7" y="411.6">5.00 in</text>
<text x="431.3" y="411.1">1:8</text>
<text x="516.9" y="411.1">1/1</text>
</g>
<g font-size="3.9">
<text x="371" y="404.5">LD:0.00 in / RD:0.00 in</text>
<text x="421.5" y="403.6">L:Inswing / R:Inswing</text>
<text x="469.6" y="403.6">L:left-hand hinging / R:left-hand hinging</text>
</g>
<g font-size="3.5">
<text x="495.1" y="142.4">Reference</text>
<text x="495.2" y="147.5">- Only machine if displayed.</text>
<text x="428.7" y="302.1">Only machine if displayed.</text>
<text x="428.7" y="307.2">measured from the bottom edge of the stile panel</text>
<text x="350.8" y="373.6">ORDER NUMBER</text>
<text x="350.8" y="379.9">COMPONENT ID</text>
<text x="350.8" y="386.1">SERIES</text>
<text x="350.8" y="392.2">TOLERANCE</text>
<text x="272.8" y="398.4">Only machine if displayed.</text>
<text x="369.6" y="398.4">CLEARANCE</text>
<text x="430.4" y="397.8">SWING</text>
<text x="494.5" y="397.6">HINGE</text>
<text x="272.8" y="403.5">Solid circles : machine on the front side</text>
<text x="350.8" y="404.5">FLOOR</text>
<text x="272.7" y="408.6">Broken circles: machine on the back side</text>
<text x="350.8" y="410.5">CEILING</text>
<text x="417.5" y="410.9">SCALE</text>
<text x="452.1" y="410.9">WEIGHT</text>
<text x="502.9" y="410.9">SHEET</text>
</g>
</svg>
